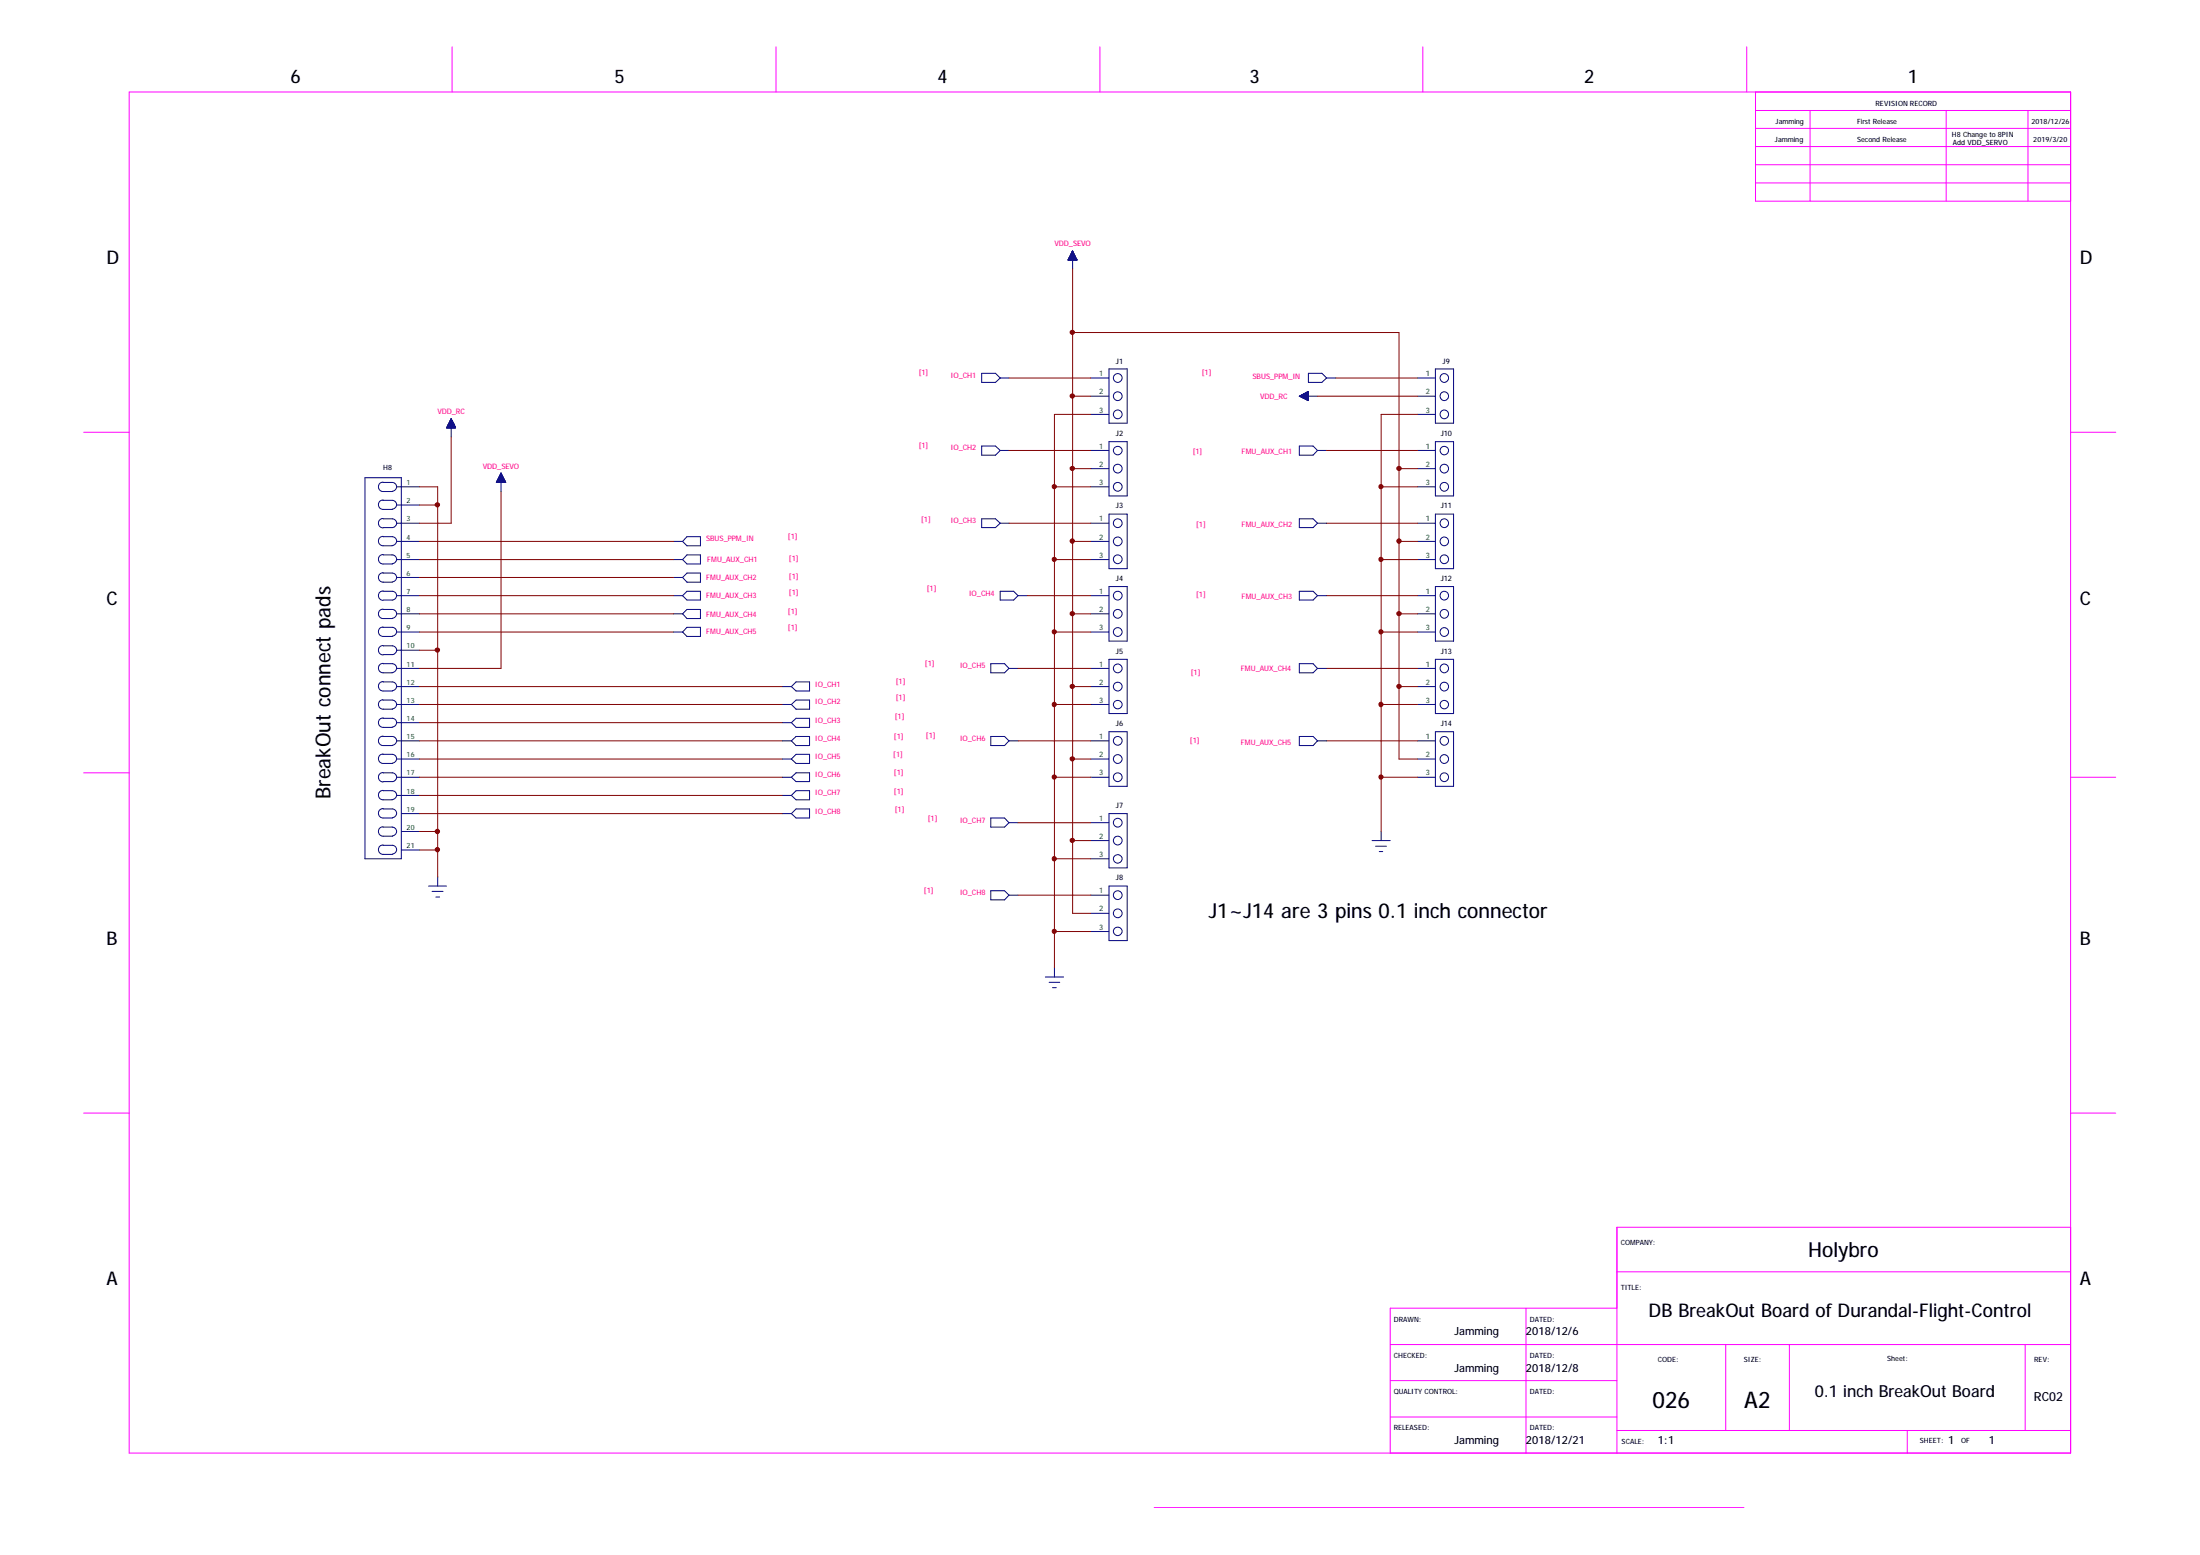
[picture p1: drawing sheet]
<svg xmlns="http://www.w3.org/2000/svg" width="297mm" height="210mm" viewBox="0 0 297 210" stroke-linecap="round" stroke-linejoin="round" font-family="sans-serif">
<g fill="none" stroke="#000080" stroke-width=".14">
<path d="M144.2 35.1h1.2M144.3 35h1.1M144.3 34.9v.2M144.3 34.9h1M144.4 34.9h.9M144.4 34.8h.8v.3M144.4 34.7v.4M144.4 34.7h.8M144.4 35.1v-.5h.8v.5M144.5 34.6h.7M144.5 34.5h.6v.6M144.5 34.4v.7"/>
<path d="M144.6 34.4h.5M144.6 34.3v.8M144.6 34.3h.4M144.6 34.3h.4v.8M144.6 34.2v.9M144.7 34.2h.3M144.7 34.1h.2v1M144.7 34.1h.2M144.7 34h.2M144.7 33.9v1.2M144.8 34h.1M144.8 33.9v2.4"/>
<path d="M144.8 33.9l-.6 1.2h1.2M144.8 33.9l.6 1.2M144.9 34v1.1M144.9 34.1h-.2v1M144.9 34.2v.9M145.1 34.3v.8M145.1 34.5h-.6v.6M145.2 34.6v.5M145.3 34.9v.2M145.4 35h-1.2v.1M145.4 34.9v.2M145.4 35v.1"/>
<path d="M60.3 57.7h1.2M60.4 57.8v-.2h1.1v.2M60.4 57.6h1v.2M60.4 57.5h1M60.4 57.5v.3M60.5 57.8v-.3h.9v.3M60.5 57.4h.9M60.5 57.4h.8v.4M60.5 57.3v.5M60.5 57.3h.8M60.5 57.8v-.6h.8v.6M60.6 57.2h.7"/>
<path d="M60.6 57.2h.7v.6M60.7 57.1h.5v.7M60.7 57.8v-.8h.4v.8M60.7 56.9h.4v.9M60.7 56.8v1M60.8 56.8h.2M60.8 56.8h.2v1M60.8 56.7h.2v1.1M60.8 56.6v1.2M60.9 56.6h.1M60.9 56.5v1.3M60.9 56.5v2.5"/>
<path d="M60.9 56.5l.6 1.3h-1.2zM61 56.7h-.2v1.1M61.2 57h-.5v.8M61.2 57.1h-.6v.7M132.5 50.4h1.9l.6 .6-.6 .6h-1.9zM135 51h1.2M147.3 51h2.4M147.3 53.5h2.4M147.3 55.9h2.4M149.7 49.8h2.5v7.3h-2.5zM149.7 59.6h2.5v7.3h-2.5zM175.4 53.5h2.5"/>
<path d="M175.4 53.5l1.3-.7v1.3zM175.4 53.5h1.3M175.6 53.4v.1M175.6 53.4v.2h1.1M175.7 53.7h1M175.7 53.3v.3M175.8 53.7h.9M175.8 53.3v.4M175.9 53.7h.8M175.9 53.2v.5M176 53.2v.6M176.1 53.1v.7h.6"/>
<path d="M176.2 53.1v.8M176.3 53v.9M176.4 53.9h.3M176.4 53h.3M176.4 53v.9M176.5 52.9v1.1h.2M176.6 52.9v1.2M176.7 50.4h1.8l.6 .6-.6 .6h-1.8zM176.7 52.9h-.3v1.1h.3M176.7 53.1h-.4v.8h.4M176.7 53.1h-.6v.7h.6M176.7 53.4h-1.2v.1"/>
<path d="M176.7 53.4h-1.1v.1M176.7 53.4h-1v.2M176.7 53.3h-.9v.4M176.7 53.3h-.8v.4M176.7 53.2h-.7v.5M176.7 53.1h-.5v.7M176.7 52.9h-.1v1.1M179.1 51h1.2M191.4 51h2.4M191.4 53.5h2.4M191.4 55.9h2.4M193.8 49.8h2.5v7.3h-2.5z"/>
<path d="M193.8 59.6h2.5v7.3h-2.5zM49.3 64.5h4.9v51.4h-4.9zM51.3 65.3l.4-.2h1.3a.61 .61 0 0 1 .6 .6 .61 .61 0 0 1-.6 .7h-1.3a.65 .65 0 0 1-.6-.4 .65 .65 0 0 1 .2-.7zM51.3 67.7l.4-.2h1.3a.61 .61 0 0 1 .6 .6 .61 .61 0 0 1-.6 .7h-1.3a.65 .65 0 0 1-.6-.4 .65 .65 0 0 1 .2-.7zM51.3 72.6l.4-.2h1.3a.61 .61 0 0 1 .6 .7 .61 .61 0 0 1-.6 .6h-1.3a.65 .65 0 0 1-.6-.4 .65 .65 0 0 1 .2-.7zM51.3 75l.4-.1h1.3a.61 .61 0 0 1 .6 .6 .61 .61 0 0 1-.6 .6h-1.3a.65 .65 0 0 1-.6-.4 .65 .65 0 0 1 .2-.7zM51.3 77.5l.4-.2 1.3 .1a.61 .61 0 0 1 .6 .6 .61 .61 0 0 1-.6 .6h-1.3a.65 .65 0 0 1-.6-.4 .65 .65 0 0 1 .2-.7zM51.7 71.2h1.3a.59 .59 0 0 0 .6-.6 .59 .59 0 0 0-.6-.6h-1.3a.62 .62 0 0 0-.6 .6 .62 .62 0 0 0 .6 .7M53.6 65.7h3M53.6 70.6h3M53.6 73.1h3M53.6 75.5h3"/>
<path d="M53.6 68.2h3M53.6 77.9h3M67.1 65.1h1.1M67.1 65v.1M67.1 65h1.1M67.1 65.1v-.1h1.1v.1M67.1 64.9h1.1M67.1 64.9h1.1v.2M67.1 64.8v.3M67.2 64.8h.9M67.2 65.1v-.4h.9v.4M67.2 64.7h.9"/>
<path d="M67.3 64.7h.7v.4M67.3 64.6h.7v.5M67.3 64.5v.6M67.4 64.5h.6M67.4 64.4v.7M67.4 64.4h.5M67.4 64.4h.5v.7M67.4 64.3v.8M67.4 64.3h.5M67.5 64.3h.4v.8M67.5 64.2h.3v.9M67.6 64.1h.1v1"/>
<path d="M67.6 64v1.1M67.6 64h.1M67.6 64h.1v1.1M67.6 63.9v1.2M67.6 63.9l.7 1.2h-1.3zM67.6 63.9v2.5M67.8 64.1h-.3v1M67.8 64.2h-.3v.9M67.9 64.5v.6M68 64.6h-.7v.5M90.9 73.1h1.3M90.9 75.5h1.3"/>
<path d="M90.9 77.9h1.3M92.2 77.9l.6-.5h1.8v1.2h-1.8zM92.8 72.4h1.8v1.3h-1.8l-.6-.6zM92.8 74.9h1.8v1.2h-1.8l-.6-.6zM92.8 79.8h1.8v1.2h-1.8l-.6-.6zM132.5 70h1.9l.6 .6-.6 .6h-1.9zM132.5 60.2h1.9l.6 .6-.6 .6h-1.9zM135 60.8h1.2M135 70.6h1.2M135 79.8h1.9l.6 .6-.6 .6h-1.9zM147.3 60.8h2.4M147.3 63.3h2.4"/>
<path d="M147.3 65.7h2.4M147.3 70.6h2.4M147.3 73.1h2.4M147.3 75.5h2.4M149.7 69.4h2.5v7.4h-2.5zM149.7 79.2h2.5v7.3h-2.5zM175.4 70h1.9l.6 .6-.6 .6h-1.9zM175.4 79.8h1.9l.6 .6-.6 .6h-1.9zM175.4 60.2h1.9l.6 .6-.6 .6h-1.9zM177.9 60.8h1.2M177.9 70.6h1.2M191.4 60.8h2.4"/>
<path d="M191.4 63.3h2.4M191.4 65.7h2.4M191.4 70.6h2.4M191.4 73.1h2.4M191.4 75.5h2.4M193.8 69.4h2.5v7.4h-2.5zM193.8 79.2h2.5v7.3h-2.5zM51.3 82.4l.4-.2 1.3 .1a.61 .61 0 0 1 .6 .6 .61 .61 0 0 1-.6 .6h-1.3a.65 .65 0 0 1-.6-.4 .65 .65 0 0 1 .2-.7zM51.3 84.8l.4-.2 1.3 .1a.61 .61 0 0 1 .6 .6 .61 .61 0 0 1-.6 .6h-1.3a.65 .65 0 0 1-.6-.4 .65 .65 0 0 1 .2-.7zM51.3 89.7l.4-.2 1.3 .1a.61 .61 0 0 1 .6 .6 .61 .61 0 0 1-.6 .6h-1.3a.65 .65 0 0 1-.6-.4 .65 .65 0 0 1 .2-.7zM51.3 92.2l.4-.2h1.3a.61 .61 0 0 1 .6 .7 .61 .61 0 0 1-.6 .6h-1.3a.65 .65 0 0 1-.6-.4 .65 .65 0 0 1 .2-.7zM51.3 94.6l.4-.1h1.3a.61 .61 0 0 1 .6 .6 .61 .61 0 0 1-.6 .6h-1.3a.65 .65 0 0 1-.6-.4 .65 .65 0 0 1 .2-.7z"/>
<path d="M51.3 99.5l.4-.1h1.3a.61 .61 0 0 1 .6 .6 .61 .61 0 0 1-.6 .6h-1.3a.65 .65 0 0 1-.6-.4 .65 .65 0 0 1 .2-.7zM51.7 81h1.3a.59 .59 0 0 0 .6-.6 .59 .59 0 0 0-.6-.6h-1.3a.62 .62 0 0 0-.6 .6 .62 .62 0 0 0 .6 .6M51.7 88.4h1.3a.59 .59 0 0 0 .6-.6 .59 .59 0 0 0-.6-.6h-1.3a.62 .62 0 0 0-.6 .6 .62 .62 0 0 0 .6 .6M53 98.1a.59 .59 0 0 0 .6-.5 .59 .59 0 0 0-.6-.6h-1.3a.62 .62 0 0 0-.6 .6 .62 .62 0 0 0 .6 .6h1.3M53.6 80.4h3M53.6 82.9h3M53.6 85.3h3M53.6 90.2h3M53.6 92.7h3M53.6 95.1h3M53.6 87.8h3M53.6 97.6h3"/>
<path d="M90.9 80.4h1.3M90.9 82.9h1.3M90.9 85.3h1.3M92.2 82.9l.6-.6h1.8v1.2h-1.8zM92.8 84.7h1.8v1.2h-1.8l-.6-.6zM105.6 92.7h1.2M105.6 95.1h1.2M105.6 97.6h1.2M106.8 92.7l.7-.7h1.8v1.3h-1.8zM106.8 95.1l.7-.6h1.8v1.2h-1.8zM106.8 97.6l.7-.6h1.8v1.2h-1.8zM133.8 89.6h1.8l.6 .6-.6 .6h-1.8z"/>
<path d="M133.8 99.4h1.8l.6 .6-.6 .6h-1.8zM136.2 90.2h1.3M137.5 80.4h1.2M147.3 80.4h2.4M147.3 82.9h2.4M147.3 85.3h2.4M147.3 90.2h2.4M147.3 92.7h2.4M147.3 95.1h2.4M149.7 89h2.5v7.3h-2.5zM149.7 98.8h2.5v7.3h-2.5zM175.4 89.6h1.9l.6 .6-.6 .6h-1.9z"/>
<path d="M175.4 99.4h1.9l.6 .6-.6 .6h-1.9zM177.9 80.4h1.2M177.9 90.2h1.2M191.4 80.4h2.4M191.4 82.9h2.4M191.4 85.3h2.4M191.4 90.2h2.4M191.4 92.7h2.4M191.4 95.1h2.4M193.8 89h2.5v7.3h-2.5zM193.8 98.8h2.5v7.3h-2.5zM51.3 102l.4-.2h1.3a.61 .61 0 0 1 .6 .6 .61 .61 0 0 1-.6 .7h-1.3a.65 .65 0 0 1-.6-.4 .65 .65 0 0 1 .2-.7z"/>
<path d="M51.3 106.9l.4-.2h1.3a.61 .61 0 0 1 .6 .7 .61 .61 0 0 1-.6 .6h-1.3a.65 .65 0 0 1-.6-.4 .65 .65 0 0 1 .2-.7zM51.3 109.3l.4-.2 1.3 .1a.61 .61 0 0 1 .6 .6 .61 .61 0 0 1-.6 .6h-1.3a.65 .65 0 0 1-.6-.4 .65 .65 0 0 1 .2-.7zM51.3 111.8l.4-.2h1.3a.61 .61 0 0 1 .6 .7 .61 .61 0 0 1-.6 .6h-1.3a.65 .65 0 0 1-.6-.4 .65 .65 0 0 1 .2-.7zM51.3 114.2l.4-.1h1.3a.61 .61 0 0 1 .6 .6 .61 .61 0 0 1-.6 .6h-1.3a.65 .65 0 0 1-.6-.4 .65 .65 0 0 1 .2-.7zM51.7 105.5h1.3a.59 .59 0 0 0 .6-.6 .59 .59 0 0 0-.6-.6h-1.3a.62 .62 0 0 0-.6 .6 .62 .62 0 0 0 .6 .7M53.6 100h3M53.6 102.5h3M53.6 104.9h3M53.6 107.4h3M54.2 109.8h2.4M54.2 112.2h2.4M54.2 114.7h2.4"/>
<path d="M57.9 119.6h2.4M59.1 118.4v1.2M105.6 100h1.2M105.6 102.5h1.2M105.6 104.9h1.2M105.6 109.8h1.2M105.6 107.4h1.2M106.8 100l.7-.6h1.8v1.2h-1.8zM106.8 102.5l.7-.7h1.8v1.3h-1.8zM106.8 104.9l.7-.6h1.8v1.2h-1.8zM106.8 107.4l.7-.7h1.8v1.3h-1.8zM107.5 109.2h1.8v1.2h-1.8l-.7-.6z"/>
<path d="M133.8 110.4h1.8l.6 .7-.6 .5h-1.8zM136.2 100h1.3M136.2 111.1h1.3M147.3 100h2.4M147.3 102.5h2.4M147.3 104.9h2.4M147.3 111.1h2.4M147.3 113.5h2.4M147.3 115.9h2.4M149.7 109.8h2.5v7.4h-2.5zM149.7 119.6h2.5v7.4h-2.5zM177.9 100h1.2"/>
<path d="M185.3 113.5h2.4M185.7 114.2h1.5M186.2 114.9h.5M186.5 112.2v1.3M191.4 100h2.4M191.4 102.5h2.4M191.4 104.9h2.4M58.3 120.3h1.5M58.8 121.1h.6M133.8 120.2h1.8l.6 .6-.6 .7h-1.8zM136.2 120.8h1.3M141.1 131.9h2.5"/>
<path d="M141.6 132.6h1.5M142.1 133.3h.5M142.4 130.6v1.3M147.3 120.8h2.4M147.3 123.3h2.4M147.3 125.7h2.4"/>
<circle cx="150.9" cy="51" r=".59"/>
<circle cx="150.9" cy="55.9" r=".59"/>
<circle cx="150.9" cy="53.5" r=".59"/>
<circle cx="195" cy="51" r=".59"/>
<circle cx="195" cy="55.9" r=".59"/>
<circle cx="195" cy="53.5" r=".59"/>
<circle cx="150.9" cy="70.6" r=".59"/>
<circle cx="150.9" cy="63.3" r=".59"/>
<circle cx="150.9" cy="65.7" r=".59"/>
<circle cx="150.9" cy="73.1" r=".59"/>
<circle cx="150.9" cy="75.5" r=".59"/>
<circle cx="150.9" cy="60.8" r=".58"/>
<circle cx="195" cy="70.6" r=".59"/>
<circle cx="195" cy="63.3" r=".59"/>
<circle cx="195" cy="65.7" r=".59"/>
<circle cx="195" cy="75.5" r=".59"/>
<circle cx="195" cy="73.1" r=".59"/>
<circle cx="195" cy="60.8" r=".57"/>
<circle cx="150.9" cy="80.4" r=".59"/>
<circle cx="150.9" cy="90.2" r=".59"/>
<circle cx="150.9" cy="82.9" r=".59"/>
<circle cx="150.9" cy="92.7" r=".59"/>
<circle cx="150.9" cy="85.3" r=".59"/>
<circle cx="150.9" cy="95.1" r=".58"/>
<circle cx="195" cy="100" r=".59"/>
<circle cx="195" cy="80.4" r=".59"/>
<circle cx="195" cy="90.2" r=".59"/>
<circle cx="195" cy="85.3" r=".59"/>
<circle cx="195" cy="82.9" r=".59"/>
<circle cx="195" cy="92.7" r=".59"/>
<circle cx="195" cy="95.1" r=".57"/>
<circle cx="150.9" cy="113.5" r=".59"/>
<circle cx="150.9" cy="100" r=".59"/>
<circle cx="150.9" cy="111" r=".59"/>
<circle cx="150.9" cy="102.5" r=".59"/>
<circle cx="150.9" cy="104.9" r=".59"/>
<circle cx="150.9" cy="115.9" r=".58"/>
<circle cx="195" cy="104.9" r=".59"/>
<circle cx="195" cy="102.5" r=".59"/>
<circle cx="150.9" cy="120.8" r=".59"/>
<circle cx="150.9" cy="123.3" r=".59"/>
<circle cx="150.9" cy="125.7" r=".58"/>
</g>
<g fill="none" stroke="#800000" stroke-width=".14">
<path d="M144.8 36.3v87h2.5M60.9 59v11.6h-4.3M136.2 51h11.1M144.8 53.5h2.5M144.8 44.9h44.1v57.6h2.5M147.3 55.9h-4.9v74.7M177.9 53.5h13.5M180.3 51h11.1M191.4 55.9h-4.9v56.3M56.6 75.5h34.3M56.6 65.7h2.5v52.7M56.6 73.1h34.3"/>
<path d="M56.6 77.9h34.3M56.6 68.2h2.5M67.6 66.4v23.8h-11M136.2 70.6h11.1M136.2 60.8h11.1M142.4 75.5h4.9M142.4 65.7h4.9M144.8 63.3h2.5M144.8 73.1h2.5M179.1 70.6h12.3M179.1 60.8h12.3M186.5 75.5h4.9"/>
<path d="M186.5 65.7h4.9M188.9 63.3h2.5M188.9 73.1h2.5M56.6 85.3h34.3M56.6 95.1h49M56.6 82.9h34.3M56.6 92.7h49M56.6 80.4h34.3M56.6 87.8h2.5M56.6 97.6h49M137.5 90.2h9.8M138.7 80.4h8.6"/>
<path d="M142.4 85.3h4.9M142.4 95.1h4.9M144.8 82.9h2.5M144.8 92.7h2.5M179.1 90.2h12.3M179.1 80.4h12.3M186.5 85.3h4.9M186.5 95.1h4.9M188.9 82.9h2.5M188.9 92.7h2.5M56.6 104.9h49M56.6 102.5h49"/>
<path d="M56.6 100h49M56.6 107.4h49M56.6 109.8h49M56.6 112.2h2.5M56.6 114.7h2.5M137.5 111.1h9.8M137.5 100h9.8M142.4 104.9h4.9M142.4 115.9h4.9M144.8 113.5h2.5M144.8 102.5h2.5M179.1 100h12.3"/>
<path d="M186.5 104.9h4.9M137.5 120.8h9.8M142.4 125.7h4.9"/>
</g>
<g fill="#800000" stroke="#800000" stroke-width=".14">
<circle cx="142.3" cy="65.7" r=".29"/>
<circle cx="142.3" cy="75.5" r=".29"/>
<circle cx="142.3" cy="85.3" r=".29"/>
<circle cx="142.3" cy="95.1" r=".29"/>
<circle cx="142.3" cy="104.9" r=".29"/>
<circle cx="142.3" cy="115.9" r=".29"/>
<circle cx="144.8" cy="113.4" r=".29"/>
<circle cx="144.8" cy="63.2" r=".29"/>
<circle cx="144.8" cy="73" r=".3"/>
<circle cx="144.8" cy="82.8" r=".29"/>
<circle cx="144.8" cy="92.7" r=".29"/>
<circle cx="144.8" cy="102.4" r=".29"/>
<circle cx="142.3" cy="125.7" r=".29"/>
<circle cx="186.4" cy="65.7" r=".29"/>
<circle cx="186.4" cy="75.5" r=".29"/>
<circle cx="186.4" cy="85.3" r=".29"/>
<circle cx="188.9" cy="63.2" r=".29"/>
<circle cx="188.9" cy="73" r=".3"/>
<circle cx="186.4" cy="95.1" r=".29"/>
<circle cx="188.9" cy="82.8" r=".29"/>
<circle cx="144.8" cy="53.5" r=".29"/>
<circle cx="186.4" cy="104.9" r=".29"/>
<circle cx="188.9" cy="92.7" r=".29"/>
<circle cx="144.8" cy="44.9" r=".29"/>
<circle cx="59.1" cy="68.1" r=".29"/>
<circle cx="59.1" cy="87.7" r=".29"/>
<circle cx="59.1" cy="112.2" r=".3"/>
<circle cx="59.1" cy="114.7" r=".3"/>
</g>
<g fill="none" stroke="#f0f" stroke-width=".14">
<path d="M17.4 12.4h262.2v183.7h-262.2zM61 6.3v6.1M104.8 6.3v6.1M148.5 6.3v6.1M192.1 6.3v6.1M235.8 6.3v6.1M237 12.4v14.7h42.6M237 19.8h42.6M237 14.9h42.6M237 17.3h42.6M244.4 14.9v12.2M262.8 14.9v12.2"/>
<path d="M273.8 14.9v12.2M237 22.2h42.6M237 24.7h42.6M11.3 58.3h6.1M279.6 58.3h6.1M11.3 104.3h6.1M279.6 104.9h6.1M11.3 150.3h6.1M279.6 150.3h6.1M206 176.6v19.5M218.3 171.7h61.3M218.3 176.6h-30.6v19.5"/>
<path d="M279.6 165.7h-61.3v30.4M187.7 181.5h91.9M187.7 186.4h30.6M187.7 191.3h30.6M218.3 193.1h61.3M233 181.5v11.6M241.6 181.5v11.6M257.5 193.1v3M273.4 181.5v11.6M155.8 203.5h79.7"/>
</g>
<g font-size="3.1">
<text x="223.1" y="190">026</text>
<text x="235.5" y="190">A2</text>
</g>
<g font-size="2.8">
<text x="44.6" y="107.9" transform="rotate(-90 44.6 107.9)">BreakOut connect pads</text>
<text x="163.2" y="123.9">J1~J14 are 3 pins 0.1 inch connector</text>
<text x="244.1" y="169.6">Holybro</text>
</g>
<g font-size="2.5">
<text x="39.2" y="11.2">6</text>
<text x="83" y="11.2">5</text>
<text x="126.6" y="11.2">4</text>
<text x="168.7" y="11.2">3</text>
<text x="213.9" y="11.2">2</text>
<text x="257.6" y="11.2">1</text>
<text x="14.4" y="35.7">D</text>
<text x="280.8" y="35.7">D</text>
<text x="14.4" y="81.6">C</text>
<text x="280.8" y="81.6">C</text>
<text x="14.4" y="127.6">B</text>
<text x="280.8" y="127.6">B</text>
<text x="14.4" y="173.5">A</text>
<text x="280.8" y="173.5">A</text>
<text x="222.6" y="177.8">DB BreakOut Board of Durandal-Flight-Control</text>
</g>
<text font-size="2.2" x="245" y="188.6">0.1 inch BreakOut Board</text>
<text font-size="1.7" x="274.6" y="189.1">RC02</text>
<g font-size="1.5">
<text x="196.4" y="180.2">Jamming</text>
<text x="196.4" y="185.1">Jamming</text>
<text x="206" y="185.1">2018/12/8</text>
<text x="206" y="180.2">2018/12/6</text>
<text x="196.4" y="194.9">Jamming</text>
<text x="206" y="194.9">2018/12/21</text>
<text x="223.8" y="194.9">1:1</text>
<text x="263" y="194.9">1</text>
<text x="268.5" y="194.9">1</text>
</g>
<g font-size="1">
<text x="239.7" y="16.7">Jamming</text>
<text x="250.7" y="16.7">First Release</text>
<text x="253.2" y="14.3">REVISION RECORD</text>
<text x="274.3" y="16.7">2018/12/26</text>
<text x="239.6" y="19.1">Jamming</text>
<text x="250.7" y="19.1">Second Release</text>
<text x="263.5" y="18.6">H8 Change to 8PIN</text>
<text x="263.7" y="19.5">Add VDD_SERVO</text>
<text x="274.5" y="19.1">2019/3/20</text>
<text x="150.7" y="49.1">J1</text>
<text x="194.8" y="49.1">J9</text>
<text x="150.7" y="58.9">J2</text>
<text x="194.5" y="58.9">J10</text>
<text x="51.7" y="63.4">H8</text>
<text x="150.7" y="68.6">J3</text>
<text x="194.5" y="68.6">J11</text>
<text x="150.7" y="78.5">J4</text>
<text x="194.5" y="78.5">J12</text>
<text x="150.7" y="88.2">J5</text>
<text x="194.5" y="88.2">J13</text>
<text x="150.7" y="98.1">J6</text>
<text x="194.5" y="98.1">J14</text>
<text x="150.7" y="109.1">J7</text>
<text x="150.7" y="118.8">J8</text>
<text x="218.8" y="168">COMPANY:</text>
<text x="188.2" y="178.4">DRAWN:</text>
<text x="206.5" y="178.4">DATED:</text>
<text x="218.8" y="174.1">TITLE:</text>
<text x="188.2" y="183.3">CHECKED:</text>
<text x="206.5" y="183.3">DATED:</text>
<text x="223.8" y="183.9">CODE:</text>
<text x="235.5" y="183.9">SIZE:</text>
<text x="254.8" y="183.7">Sheet:</text>
<text x="274.7" y="183.9">REV:</text>
<text x="188.2" y="188.2">QUALITY CONTROL:</text>
<text x="206.5" y="188.2">DATED:</text>
<text x="188.2" y="193.1">RELEASED:</text>
<text x="206.5" y="193.1">DATED:</text>
<text x="218.9" y="195">SCALE:</text>
<text x="259.2" y="194.8">SHEET:</text>
<text x="264.8" y="194.8">OF</text>
</g>
<g font-size="1" fill="#ff0080">
<text x="142.4" y="33.2">VDD_SEVO</text>
<text x="124" y="50.7">[1]</text>
<text x="128.4" y="51">IO_CH1</text>
<text x="162.3" y="50.7">[1]</text>
<text x="169.1" y="51.2">SBUS_PPM_IN</text>
<text x="170.1" y="53.8">VDD_RC</text>
<text x="59.1" y="55.9">VDD_RC</text>
<text x="65.2" y="63.3">VDD_SEVO</text>
<text x="124" y="60.5">[1]</text>
<text x="128.4" y="60.8">IO_CH2</text>
<text x="161" y="61.3">[1]</text>
<text x="167.6" y="61.3">FMU_AUX_CH1</text>
<text x="124.4" y="70.4">[1]</text>
<text x="128.4" y="70.6">IO_CH3</text>
<text x="161.5" y="71.1">[1]</text>
<text x="167.6" y="71.1">FMU_AUX_CH2</text>
<text x="95.3" y="73.1">SBUS_PPM_IN</text>
<text x="95.5" y="75.9">FMU_AUX_CH1</text>
<text x="106.4" y="72.7">[1]</text>
<text x="106.5" y="75.7">[1]</text>
<text x="95.3" y="83.2">FMU_AUX_CH4</text>
<text x="95.3" y="80.7">FMU_AUX_CH3</text>
<text x="95.3" y="78.3">FMU_AUX_CH2</text>
<text x="106.4" y="82.9">[1]</text>
<text x="106.5" y="80.3">[1]</text>
<text x="106.5" y="78.1">[1]</text>
<text x="125.1" y="79.8">[1]</text>
<text x="130.8" y="80.4">IO_CH4</text>
<text x="161.5" y="80.6">[1]</text>
<text x="167.6" y="80.9">FMU_AUX_CH3</text>
<text x="95.3" y="85.6">FMU_AUX_CH5</text>
<text x="106.4" y="85.1">[1]</text>
<text x="124.9" y="89.9">[1]</text>
<text x="110" y="95.1">IO_CH2</text>
<text x="110" y="92.7">IO_CH1</text>
<text x="120.9" y="94.5">[1]</text>
<text x="120.9" y="92.3">[1]</text>
<text x="129.6" y="90.2">IO_CH5</text>
<text x="160.8" y="91.1">[1]</text>
<text x="167.5" y="90.6">FMU_AUX_CH4</text>
<text x="110" y="100">IO_CH4</text>
<text x="110" y="97.6">IO_CH3</text>
<text x="120.7" y="99.8">[1]</text>
<text x="120.8" y="97.1">[1]</text>
<text x="125" y="99.7">[1]</text>
<text x="129.6" y="100">IO_CH6</text>
<text x="160.7" y="100.3">[1]</text>
<text x="167.5" y="100.5">FMU_AUX_CH5</text>
<text x="110" y="107.4">IO_CH7</text>
<text x="110" y="104.9">IO_CH6</text>
<text x="110" y="102.5">IO_CH5</text>
<text x="120.6" y="102.1">[1]</text>
<text x="120.7" y="107.2">[1]</text>
<text x="120.7" y="104.6">[1]</text>
<text x="110" y="109.8">IO_CH8</text>
<text x="120.8" y="109.6">[1]</text>
<text x="125.3" y="110.8">[1]</text>
<text x="129.6" y="111.1">IO_CH7</text>
<text x="124.8" y="120.5">[1]</text>
<text x="129.6" y="120.8">IO_CH8</text>
</g>
<g font-size="1" fill="#008000">
<text x="148.4" y="50.8">1</text>
<text x="148.4" y="53.2">2</text>
<text x="192.5" y="50.8">1</text>
<text x="192.5" y="53.2">2</text>
<text x="148.4" y="55.7">3</text>
<text x="192.5" y="55.7">3</text>
<text x="54.9" y="65.5">1</text>
<text x="148.4" y="60.6">1</text>
<text x="148.4" y="63">2</text>
<text x="148.4" y="65.5">3</text>
<text x="192.5" y="60.6">1</text>
<text x="192.5" y="63">2</text>
<text x="192.5" y="65.5">3</text>
<text x="54.9" y="67.9">2</text>
<text x="54.9" y="70.4">3</text>
<text x="148.4" y="70.4">1</text>
<text x="192.5" y="70.4">1</text>
<text x="54.9" y="72.8">4</text>
<text x="54.9" y="75.3">5</text>
<text x="54.9" y="77.7">6</text>
<text x="148.4" y="72.8">2</text>
<text x="148.4" y="75.3">3</text>
<text x="192.5" y="72.8">2</text>
<text x="192.5" y="75.3">3</text>
<text x="54.9" y="80.2">7</text>
<text x="54.9" y="82.6">8</text>
<text x="148.4" y="80.2">1</text>
<text x="148.4" y="82.6">2</text>
<text x="192.5" y="80.2">1</text>
<text x="192.5" y="82.6">2</text>
<text x="54.9" y="85.1">9</text>
<text x="54.9" y="87.5">10</text>
<text x="54.9" y="90">11</text>
<text x="148.4" y="85.1">3</text>
<text x="148.4" y="90">1</text>
<text x="192.5" y="85.1">3</text>
<text x="192.5" y="90">1</text>
<text x="54.9" y="92.4">12</text>
<text x="54.9" y="94.8">13</text>
<text x="148.4" y="92.4">2</text>
<text x="148.4" y="94.8">3</text>
<text x="192.5" y="92.4">2</text>
<text x="192.5" y="94.8">3</text>
<text x="54.9" y="97.3">14</text>
<text x="54.9" y="99.8">15</text>
<text x="148.4" y="99.8">1</text>
<text x="192.5" y="99.8">1</text>
<text x="54.9" y="102.2">16</text>
<text x="54.9" y="104.7">17</text>
<text x="54.9" y="107.1">18</text>
<text x="148.4" y="102.2">2</text>
<text x="148.4" y="104.7">3</text>
<text x="192.5" y="102.2">2</text>
<text x="192.5" y="104.7">3</text>
<text x="54.9" y="109.6">19</text>
<text x="54.9" y="112">20</text>
<text x="148.4" y="110.8">1</text>
<text x="148.4" y="113.3">2</text>
<text x="54.9" y="114.5">21</text>
<text x="148.4" y="115.7">3</text>
<text x="148.4" y="120.6">1</text>
<text x="148.4" y="123">2</text>
<text x="148.4" y="125.5">3</text>
</g>
</svg>
